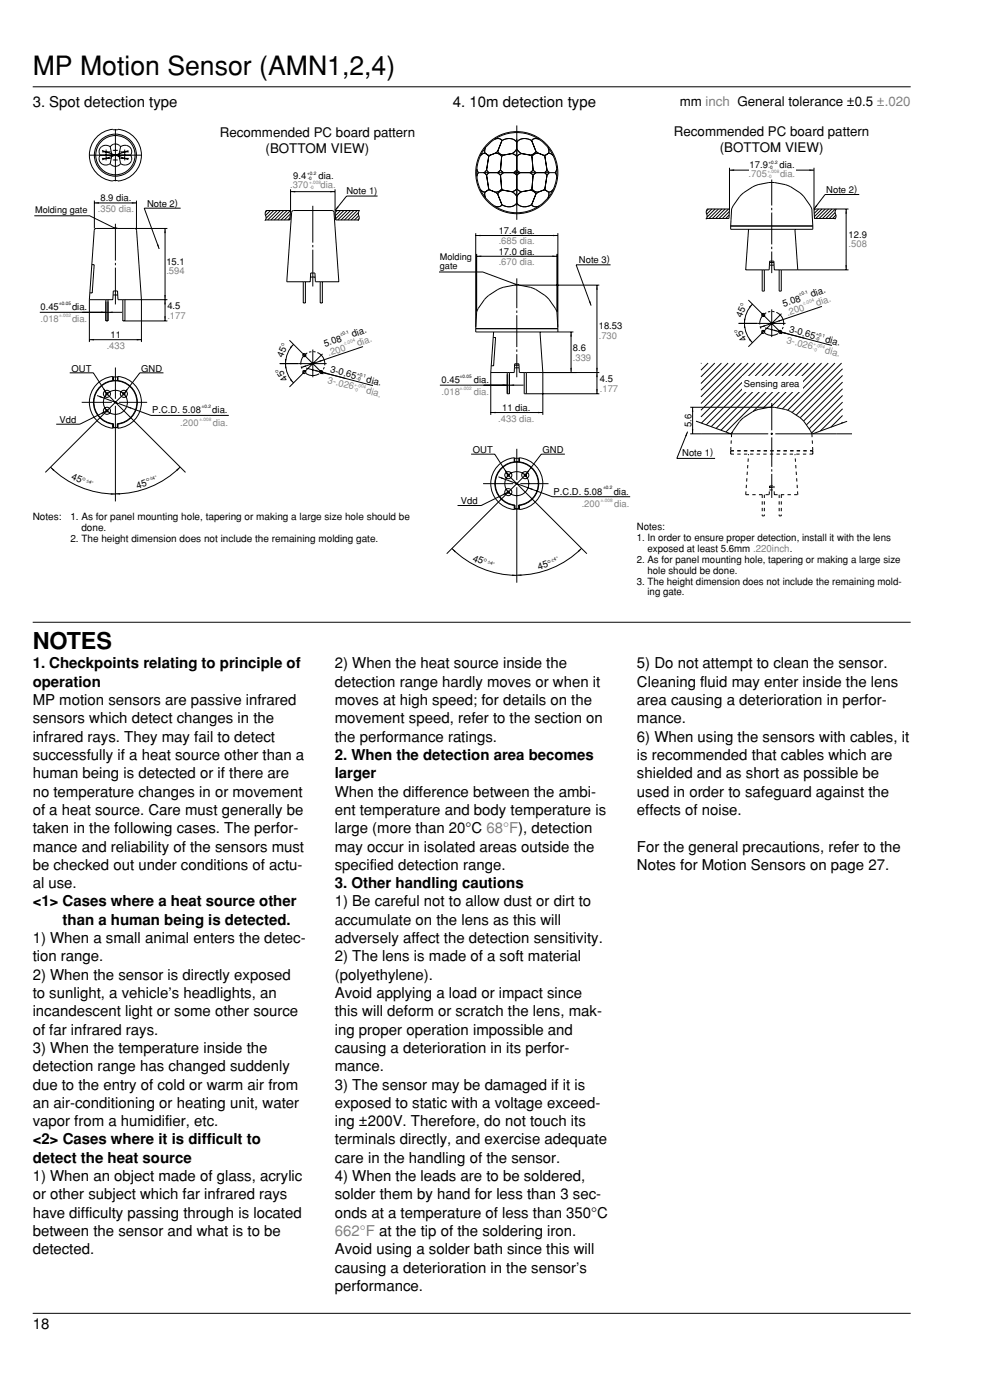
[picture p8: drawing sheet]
<svg xmlns="http://www.w3.org/2000/svg" width="210mm" height="297mm" viewBox="0 0 210 297" stroke-linecap="round" stroke-linejoin="round" font-family="sans-serif">
<g fill="none" stroke="#000" stroke-width=".21">
<path d="M6.9 18.4h186M18.9 32.9h11.1M20.7 28.9a4.6 4.6 0 0 1 3.9-1.4 5 5 0 0 1 5.1 3.6 5.4 5.4 0 0 1-5.7 7.2l-.1 .1a5.5 5.5 0 0 1-4.7-3.7 5.5 5.5 0 0 1 1.5-5.8zM21 32.1h.1M21 33.6v.1M21 32.1v.1M21 33.7h.1M21 32.2h.1M21 33.6h.1M21 32v.1M21 33.7v.1M21 32.2v.1"/>
<path d="M21 33.5v.1M21 32h.1M21 33.8h.1M21 32.3h.1M21 33.5h.1M21 32.3v.1M21 33.8v.1M21 31.9v.1M21 33.9h.1M21 31.9h.1M21 32.4h.1M21 31.8v.1"/>
<path d="M21 33.9v.1M21 32.4v.1M21 33.3v.2M21 31.8h.1M21 34h.1M21 32.5h.1M21 33.3h.1M21 34l.1 .1M21 32.5l.1 .1M21 33.2v.1M21.1 31.7l-.1 .1M21.1 32.6h.1"/>
<path d="M21.1 31.7h.1M21.1 34.1h.1M21.1 33.2h-.1M21.1 31.6v.1M21.1 32.6v.1M21.1 33.1v.1M21.1 34.1v.1M21.1 34.2h.1M21.1 31.6h.1M21.1 32.7h.1M21.1 33.1h.1M21.1 31.5v.1"/>
<path d="M21.1 34.2v.1M21.1 32.8h.1M21.1 33v.1M21.1 31.5h.1M21.1 34.3h.1M21.2 31.5h-.1M21.2 34.3h.1M21.2 32.8h.1M21.2 31.5h.1M21.2 33h-.1M21.2 31.4v.1M21.2 34.3v.1"/>
<path d="M21.2 32.9h.1M21.2 31.4h.1M21.2 34.4h.1M21.3 34.4v.1M21.3 31.3l-.1 .1M21.3 34.5h.1M21.3 31.3h.1M21.3 34.5l.1 .1M21.3 31.2v.1M21.4 34.6h.1M21.4 31.2h-.1M21.4 31.2h.1"/>
<path d="M21.4 34.6l.1 .1M21.5 31.1h-.1M21.5 34.7h.1M21.5 31.1h.1M21.6 34.7h.1M21.6 31.1h-.1M21.6 34.7v.1M21.6 31v.1M21.6 34.8h.1M21.6 31h.1M21.6 33.6h1.8M21.6 32.2h1.8"/>
<path d="M21.6 31.9l5.6 2M21.7 34.8h.1M21.7 31h-.1M21.7 34.8l.2 .1M21.8 30.9l-.1 .1M21.8 30.9h.1M21.9 34.9h.1M21.9 30.9h-.1M21.9 30.9h.1M22 34.9h.1M22 30.9h-.1M22 30.9h.1"/>
<path d="M22 30.8v.1M22 30.8h.1M22.1 34.9v.1M22.1 30.8h-.1M22.1 30.8h.1M22.1 35h.1M22.2 35h.1M22.2 30.8h-.1M22.2 30.8h.1M22.3 30.8h-.1M22.3 35h.1M22.3 30.8h.1"/>
<path d="M22.4 35h.1M22.4 30.8h.1M22.4 30.8h.2M22.5 35h-.1M22.5 31.7v2.3M22.5 35h.1M22.6 30.8h.1M22.6 35h-.1M22.6 35h.1M22.7 35h-.1M22.7 30.8h.1M22.7 35h.1"/>
<path d="M22.8 34.9l-.1 .1M22.8 30.8h.1M22.8 34.9h.1M22.8 30.8l.1 .1M22.9 34.9h-.1M22.9 34.9h.1M22.9 30.9h.1M23 34.9h-.1M23 30.9h.1M23 34.9h.1M23.1 34.8l-.1 .1M23.1 34.8h.1"/>
<path d="M23.1 30.9v.1M23.1 31h.1M23.2 31h.1M23.2 34.8h-.1M23.2 34.8h.1M23.3 31v.1M23.3 34.7l-.1 .1M23.3 31.1h.1M23.3 34.7h.1M23.4 31.1l.3 1.8-.3 1.8M23.4 34.7h.1M23.4 31.1h.1"/>
<path d="M23.4 31h.1M23.4 34.8l.1 .1M23.5 31h-.1M23.5 34.9h.1M23.6 34.9h.1M23.6 30.8l-.1 .2M23.6 30.8h.1M23.6 34.9v.1M23.6 35h.1M23.7 30.8h-.1M23.7 35h.1M23.7 30.8h.1"/>
<path d="M23.7 35v.1M23.7 30.7v.1M23.7 35.1h.1M23.7 30.7h.1M23.8 30.7h-.1M23.8 35.1h.1M23.8 30.7h.1M23.9 30.7h-.1M23.9 35.1v.1M23.9 33.9h1.1M23.9 31.9h1.1M23.9 30.6v.1"/>
<path d="M23.9 35.2h.1M24 30.6h-.1M24 35.2h.1M24 30.6h.1M24.1 30.6h-.1M24.1 35.2h.1M24.1 30.6h.1M24.2 30.5l-.1 .1M24.2 35.2h.1M24.2 30.5h.1M24.2 35.2v.1M24.2 35.3h.1"/>
<path d="M24.3 30.5h-.1M24.3 35.3h.1M24.3 30.5h.1M24.4 30.5h-.1M24.4 35.3h.1M24.4 30.5h.1M24.4 27.4v11M24.5 30.5h.1M24.5 35.3h.1M24.6 30.5h.1M24.6 35.3h-.1M24.6 35.3h.1"/>
<path d="M24.7 30.5h.1M24.7 35.2v.1M24.7 30.5l.1 .1M24.7 35.2h.1M24.8 30.6h.1M24.8 35.2h.1M24.9 30.6h.1M24.9 35.2h.1M25 30.6h.1M25 35.2h-.1M25 30.6v.1M25 35.1v.1"/>
<path d="M25 35.1h.1M25.1 30.7h.1M25.1 35.1h-.1M25.1 35.1h.1M25.2 30.7h.1M25.2 35.1h-.1M25.2 30.7v.1M25.2 30.8h.1M25.3 35l-.1 .1M25.3 35h.1M25.3 30.8h.1M25.3 30.8l.1 .1"/>
<path d="M25.4 30.9h.1M25.4 34.9l-.1 .1M25.4 34.9h.1M25.4 30.9l.1 .1M25.4 34.8v.1M25.4 34.8h.1M25.5 31h.1M25.5 34.8h-.1M25.5 34.8h.1M25.5 33.6h1.8M25.5 32.2h1.8M25.5 31v.1"/>
<path d="M25.5 31.1h.1M25.5 34.7v.1M25.5 31.1l-.3 1.8 .3 1.8M25.5 34.7h.1M25.6 31.1h-.1M25.6 34.7h.1M25.6 31.1h.1M25.6 34.7l.1 .1M25.7 34.8h.1M25.7 31h-.1M25.7 31h.1M25.8 31h-.1"/>
<path d="M25.8 34.8h.1M25.8 31h.1M25.8 30.9v.1M25.8 34.8l.1 .1M25.8 30.9h.1M25.9 30.9h-.1M25.9 34.9h.1M25.9 30.9h.1M26 30.9h-.1M26 34.9h.1M26 30.9h.1M26.1 30.9h-.1"/>
<path d="M26.1 34.9h.1M26.1 30.8v.1M26.1 30.8h.1M26.1 34.9l.1 .1M26.2 35h.1M26.2 30.8h.1M26.3 30.8h-.1M26.3 30.8h.1M26.3 35h.1M26.4 35h.1M26.4 30.8h-.1M26.4 31.7v2.3"/>
<path d="M26.5 35h.1M26.5 30.8h-.1M26.5 30.8h.1M26.6 30.8h.1M26.6 35h-.1M26.7 35h-.1M26.7 35h.1M26.7 30.8h.1M26.8 30.8h.1M26.8 35h.1M26.8 34.9v.1M26.9 34.9h-.1"/>
<path d="M26.9 30.8h.1M26.9 30.8v.1M26.9 30.9h.1M26.9 34.9h.1M27 30.9h.1M27 34.9h-.1M27 34.9h.1M27.1 30.9h.1M27.1 34.9h-.1M27.1 34.9h.1M27.1 30.9l.1 .1M27.2 34.8h-.1"/>
<path d="M27.2 31h.1M27.2 31.9l-5.6 2M27.2 34.8h.1M27.3 34.8h-.1M27.3 34.8h.1M27.3 31v.1M27.3 34.7v.1M27.3 34.7h.1M27.3 31.1h.1M27.4 34.7h-.1M27.4 31.1h.1M27.4 34.7h.1"/>
<path d="M27.4 31.1l.1 .1M27.4 34.6v.1M27.5 34.6h-.1M27.5 31.2h.1M27.5 34.6h.1M27.6 34.5l-.1 .1M27.6 31.2v.1M27.6 31.3h.1M27.6 34.5h.1M27.6 31.3l.1 .1M27.6 34.4v.1M27.7 34.4h-.1"/>
<path d="M27.7 31.4h.1M27.7 34.4h.1M27.7 32.9h.1M27.7 31.4v.1M27.7 34.3v.1M27.7 32.8v.1M27.7 32.9v.1M27.7 31.5h.1M27.7 34.3h.1M27.7 33h.1M27.8 33h.1M27.8 31.5v.1"/>
<path d="M27.8 34.3h-.1M27.8 32.8h-.1M27.8 33v.1M27.8 32.7v.1M27.8 33.1h.1M27.8 31.6h.1M27.8 34.2v.1M27.8 31.6v.1M27.8 34.2h.1M27.8 32.7h.1M27.8 32.6v.1M27.8 33.1v.1"/>
<path d="M27.8 32.6h.1M27.8 33.2h.1M27.8 31.7h.1M27.8 34.1v.1M27.8 34.1h.1M27.8 32.5v.1M27.8 33.2l.1 .1M27.9 31.7v.1M27.9 34l-.1 .1M27.9 32.5h-.1M27.9 33.3h.1M27.9 34h.1"/>
<path d="M27.9 32.5h.1M27.9 31.8h.1M27.9 33.3v.1M27.9 31.8v.1M27.9 33.9v.1M27.9 33.4h.1M27.9 33.4v.1M27.9 31.9h.1M27.9 33.9h.1M27.9 31.9v.1M27.9 32.3v.1M27.9 32h.1"/>
<path d="M27.9 33.8v.1M27.9 32.3h.1M27.9 33.5h.1M27.9 33.8h.1M27.9 32.2v.1M27.9 33.5v.1M27.9 32v.1M27.9 33.7v.1M27.9 32.1h.1M27.9 33.7h.1M27.9 32.2h.1M27.9 33.6h.1"/>
<path d="M27.9 32.1v.1M27.9 33.6v.1M101 35.8v.1M101 35.9h.1M101 37.3v.1M101 35.9l.1 .1M101 37.3h.1M101.1 36h.1M101.1 37.2l-.1 .1M101.1 36v.1M101.1 37.2h.1M101.1 36.1h.1"/>
<path d="M101.1 37.1v.1M101.1 36.1l.2 .4M101.1 37.1h.1M101.2 36.8l-.1 .3M101.2 36.8h.1M101.3 36.5h.1M101.3 36.7l-.1 .1M101.3 36.7h.1M101.3 36.5v.1M101.3 36.6h.1M101.3 36.6v.1M101.4 36.6h14.9"/>
<path d="M101.4 36.6h-.1M101.8 33h.1M101.8 32.9v.1M101.9 32.9h-.1M101.9 32.9h.1M101.9 32.8v.1M102 32.8h-.1M102 32.8h.1M102.1 32.7l-.1 .1M102.1 32.7h.1M102.5 32.5l-.4 .2M102.5 32.5h.1"/>
<path d="M102.6 32.5h-.1M102.6 32.5h.1M102.6 36.6h.1M102.6 36.6l.2 .2M102.7 32.1h.1M102.7 32v.1M102.7 32.1v.1M102.7 32.2v.1M102.7 31.9v.1M102.7 32.5h-.1M102.7 31.9h.1M102.7 32.3h.1"/>
<path d="M102.7 31.8v.1M102.7 31.8h.1M102.7 32.3v.1M102.7 32.5h.1M102.7 32.4h.1M102.7 32.4l.1 .1M102.8 31.6l-.1 .2M102.8 32.5l.6 .4M102.8 31.5v.1M102.8 31.5h.1M102.8 36.4l-.2 .2M102.8 36.8h.1"/>
<path d="M102.8 36.4h.1M102.8 36.8v.1M102.8 31.3v.2M102.8 36.9h.1M102.9 31.3h-.1M102.9 36.9h.1M102.9 31.2v.1M102.9 36.3l-.1 .1M102.9 36.3h.1M102.9 36.9v.1M102.9 37h.1M103 37v.1"/>
<path d="M103 37.1h.1M103.1 36.1l-.2 .2M103.1 37.1h.1M103.1 36.1h.1M103.1 37.1v.1M103.1 37.2l.5 2.9M103.1 36v.1M103.1 36.1l.1 .1M103.2 36.2h.1M103.2 37l-.1 .1M103.2 37h.1M103.2 36.2l.4 .4"/>
<path d="M103.4 32.9l.1 .1M103.4 32.9h.1M103.5 33v.1M103.5 32.9h.1M103.6 33.1l-.5 2.9M103.6 36.6h.1M103.6 36.6l-.4 .4M103.7 33l-.1 .1M103.7 33h.1M103.7 32.9h-.1M103.8 32.9l-.1 .1M103.8 32.9h.1"/>
<path d="M104.8 29.5h.1M104.9 29.5h-.1M104.9 29.5h.1M105 29.5h-.1M105 32.5l-1.2 .4M105 32.5h.1M105 29.4v.1M105 32.4v.1M105 29.4h.1M105 32.4h.1M105.1 29.4h-.1M105.1 32.5h.1"/>
<path d="M105.1 32.4h-.1M105.1 32.4h.1M105.1 32.3v.1M105.1 29.4h.1M105.1 32.3h.1M105.2 29.4h-.1M105.2 32.5h.1M105.2 32.3h-.1M105.2 32.3h.1M105.2 32.5h.2M105.2 29.4h.1M105.3 32.2l-.1 .1"/>
<path d="M105.3 29.4h-.1M105.3 32.2h.1M105.3 29.4h.1M105.4 29.4h-.1M105.4 32.5h.1M105.4 32.1h.1M105.4 36.6h.1M105.4 32.5l.2 .1M105.4 32.1l-.1 .1M105.4 29.4h.1M105.4 36.6l.1 .1M105.4 32.1l.1 .1"/>
<path d="M105.5 36.5l-.1 .1M105.5 36.7l.2 .1M105.5 29.4h.1M105.5 29.4h-.1M105.5 32.2h.1M105.5 32.2l.4 .4M105.6 36.5h-.1M105.6 29.4h.1M105.6 36.5h.1M105.6 32.6h.1M105.7 32.6h.1M105.7 32.6v.1"/>
<path d="M105.7 36.4l-.1 .1M105.7 29.4h.1M105.7 36.4h.1M105.7 36.8v.1M105.7 36.9l.2 .1M105.7 32.7h.1M105.8 32.7l.1 .1M105.8 29.4h.1M105.9 36.2l-.2 .2M105.9 32.6h.1M105.9 36.2h.1M105.9 32.8h.1"/>
<path d="M105.9 37h.1M105.9 29.4h.1M105.9 37l.1 .1M105.9 32.8l.3 .2M105.9 29.4l.1 .1M106 32.6v.1M106 29.5h.1M106 37.1l.3 2.9M106 32.7h.1M106 36.1l-.1 .1M106 29.5l.1 .1M106.1 36.1v.1"/>
<path d="M106.1 32.7h.1M106.1 32.7l.1 .1M106.1 36.2h.1M106.1 37v.1M106.1 29.6h.1M106.2 36.2h.1M106.2 37h-.1M106.2 29.6h.1M106.2 37h.1M106.2 33v.1M106.2 36.2v.1M106.2 29.6v.1"/>
<path d="M106.2 33.1h.1M106.2 32.8h.1M106.2 36.3h.1M106.2 36.9v.1M106.2 29.7h.1M106.3 33.1v.1M106.3 29.7h.1M106.3 36.3h.1M106.3 36.9h-.1M106.3 32.8h.1M106.3 33.2l-.2 2.9M106.3 36.9h.1"/>
<path d="M106.3 29.7v.1M106.3 29.8h.1M106.3 36.3l.1 .1M106.3 29.8l-.9 2.3M106.4 29.8h-.1M106.4 32.8h.1M106.4 36.4h.1M106.4 36.8l-.1 .1M106.4 29.8h.1M106.4 33l-.1 .2M106.4 36.8h.1M106.4 33h.1"/>
<path d="M106.4 32.8l.1 .1M106.4 36.4l.1 .1M106.5 29.7l-.1 .1M106.5 36.5h.1M106.5 36.7l-.1 .1M106.5 33h-.1M106.5 29.7h.1M106.5 32.9h.1M106.5 36.7h.1M106.5 33h.1M106.5 32.9v.1M106.6 32.9h-.1"/>
<path d="M106.6 36.5v.1M106.6 36.7h-.1M106.6 36.6h.1M106.6 36.6v.1M106.7 36.6h.1M106.7 36.6h-.1M106.7 29.6l-.2 .1M106.7 29.6h.1M106.8 29.6h-.1M106.8 29.6h.1M106.9 29.5l-.1 .1M106.9 29.5h.1"/>
<path d="M107.1 29.5h-.2M107.1 29.5h.1M107.2 29.5h-.1M107.2 29.4v.1M107.2 29.4h.1M107.3 29.4h-.1M107.4 29.4h-.1M107.4 29.4h.1M107.5 29.4h-.1M107.5 29.4h.1M107.6 29.4h-.1M107.6 29.4h.1"/>
<path d="M107.8 29.4h-.2M107.8 29.4h.1M107.9 29.4h-.1M107.9 29.4h.1M108 29.4h.1M108 29.4h.2M108.2 29.4h.1M108.2 29.4h.2M108.4 29.4h.1M108.4 29.4l.2 .1M108.5 32.5l-1.9 .4M108.5 32.5v.1"/>
<path d="M108.5 32.6h.1M108.6 32.5h-.1M108.6 32.5h.1M108.6 32.6h.1M108.6 29.5h.1M108.7 29.5l.1 .1M108.7 32.6h.1M108.7 32.4l-.1 .1M108.7 32.6l.3 .2M108.7 32.4h.1M108.8 32.4h-.1M108.8 29.6h.1"/>
<path d="M108.8 32.4h.1M108.8 36.6h.1M108.8 36.6l.1 .1M108.8 32.3v.1M108.9 32.3h-.1M108.9 29.6h.1M108.9 29.6l.1 .1M108.9 36.5l-.1 .1M108.9 36.7h.1M109 36.5h-.1M109 36.7h.1M109 32.2l-.1 .1"/>
<path d="M109 29.7h.1M109 32.2h.1M109 29.7l.1 .1M109 36.4v.1M109 36.7l.1 .1M109 32.8h.1M109.1 36.4h-.1M109.1 36.8h.1M109.1 32.8h.1M109.1 32.1l-.1 .1M109.1 36.4h.1M109.1 32.1h.1"/>
<path d="M109.1 32.8l.1 .1M109.1 29.8h.1M109.1 36.8l.1 .1M109.2 29.8h.1M109.2 36.9l.3 .3 .1-.1M109.2 32.9h.1M109.2 32l-.1 .1M109.2 29.8v.1M109.2 31.9v.1M109.2 29.9h.1M109.3 31.9h-.1M109.3 29.9h.1"/>
<path d="M109.3 32.9v.1M109.3 31.9h.1M109.3 33h.1M109.3 31.8v.1M109.3 29.9l.1 .2M109.3 33l.2 .1M109.3 31.8h.1M109.4 31.8h-.1M109.4 31.7v.1M109.4 31.7h.1M109.4 30.1h.1M109.5 31.6l-.1 .1"/>
<path d="M109.5 26.6v20M109.5 31.5v.1M109.5 31.6h.1M109.5 36.1l-.4 .3M109.5 36.1h.1M109.5 31.6l.1 .1M109.5 33.1h.1M109.5 30.1h.1M109.6 36.1h.1M109.6 33.1h-.1M109.6 30l-.1 .1M109.6 36.1l.2 .2"/>
<path d="M109.6 37.1h.1M109.6 31.7v.1M109.6 30h.1M109.6 33v.1M109.6 31.8h.1M109.6 33h.1M109.7 31.8v.1M109.7 31.9h.1M109.7 31.9l.1 .1M109.8 32h.1M109.8 36.3h.1M109.8 36.9l-.2 .2"/>
<path d="M109.8 36.3v.1M109.8 36.9h.1M109.8 32l.1 .1M109.8 36.4h.1M109.8 29.8l-.2 .2M109.9 36.4l.3 .2M109.9 29.7l-.1 .1M109.9 29.7h.1M109.9 32.1v.1M109.9 32.8l-.3 .2M109.9 32.2h.1M110 32.8h-.1"/>
<path d="M110 29.7h-.1M110 32.7v.1M110 32.7h.1M110 29.6v.1M110 32.2l.1 .1M110.1 32.3h.1M110.1 29.6h-.1M110.1 32.7h-.1M110.1 29.6h.1M110.1 32.7h.1M110.2 32.3v.1M110.2 29.6h-.1"/>
<path d="M110.2 36.6h.1M110.2 36.6l-.4 .3M110.2 32.4h.1M110.2 29.6h.1M110.2 32.6l-.1 .1M110.2 32.6h.1M110.3 29.5l-.1 .1M110.3 32.6h-.1M110.3 32.4h.1M110.3 29.5h.1M110.3 32.6h.1M110.3 32.4v.1"/>
<path d="M110.3 32.5h.1M110.4 32.6h-.1M110.4 32.6h.1M110.4 32.5h.1M110.5 32.5l1.9 .4M110.5 32.5l-.1 .1M110.5 29.4l-.2 .1M110.5 29.4h.1M110.6 29.4h-.1M110.7 29.4h-.1M110.8 29.4h-.1M110.8 29.4h.1"/>
<path d="M110.9 29.4h-.1M110.9 29.4h.1M111 29.4h-.1M111 29.4h.1M111.1 29.4h.1M111.1 29.4h-.1M111.1 29.4h.3M111.4 29.4h.1M111.5 29.4h.1M111.6 29.4h.1M111.7 29.4h.1M111.8 29.4l.1 .1"/>
<path d="M111.9 29.5h.1M111.9 29.5h.2M112.1 29.5h.1M112.1 29.5v.1M112.1 29.6h.1M112.2 29.6h.1M112.3 29.6h.1M112.3 36.6h.1M112.3 36.6l.1 .1M112.3 29.6l.1 .1M112.4 29.7h.1M112.4 36.5l-.1 .1"/>
<path d="M112.4 36.7h.1M112.4 32.9h.1M112.4 36.5h.1M112.4 36.7l.2 .1M112.4 32.9l.1 .1M112.5 29.7h.1M112.5 33h.1M112.5 29.7v.1M112.5 29.8h.1M112.5 32.8l-.1 .1M112.6 29.8h.1M112.6 32.8h-.1"/>
<path d="M112.6 33v.1M112.6 36.4l-.2 .1M112.6 36.8h.1M112.6 33.1h.1M112.6 36.4h.1M112.6 36.8v.1M112.6 29.8l.9 2.3M112.6 36.3v.1M112.6 36.9h.1M112.7 29.8h-.1M112.7 33.1v.1M112.7 29.7v.1"/>
<path d="M112.7 36.3h-.1M112.7 36.9l.2 .3M112.7 33.2l.2 2.8M112.7 32.8h-.1M112.8 33.1l-.1 .1M112.8 29.6l-.1 .1M112.8 32.8h-.1M112.8 33v.1M112.8 29.6h.1M112.8 32.8h.1M112.8 33h.1M112.8 32.7v.1"/>
<path d="M112.9 32.9l-.1 .1M112.9 29.5l-.1 .1M112.9 32.9h.1M112.9 29.5h.1M112.9 37.2l-.2 2.8M112.9 36l-.2 .3M112.9 36l.1 .1M113 32.9h-.1M113 37.1l-.1 .1M113 32.7h-.2M113 36.1h.1M113 37.1h.1"/>
<path d="M113 32.8v.1M113 32.7h.1M113 32.8h.1M113 32.6v.1M113 36.1l.1 .1M113 32.6h.1M113.1 37l-.1 .1M113.1 37h.1M113.1 32.6h-.1M113.1 36.2h.1M113.1 36.9v.1M113.1 36.2l.1 .1"/>
<path d="M113.1 32.6h.1M113.2 36.9h-.1M113.2 36.3h.1M113.2 32.7l-.2 .1M113.2 32.5l-.1 .1M113.2 29.4l-.3 .1M113.2 36.9h.1M113.2 36.3l.1 .1M113.2 32.7h.1M113.2 32.5h.1M113.2 29.4h.1M113.3 36.8l-.1 .1"/>
<path d="M113.3 32.4l-.1 .1M113.3 29.4h-.1M113.3 36.8h.1M113.3 36.4h.1M113.3 32.4h.1M113.3 29.4h.1M113.4 32.4h-.1M113.4 36.8h-.1M113.4 36.4v.1M113.4 32.3v.1M113.4 32.6l-.2 .1M113.4 36.5h.1"/>
<path d="M113.4 32.3h.1M113.4 36.5l.2 .1M113.4 32.6h.1M113.4 29.4h-.1M113.4 32.2v.1M113.5 29.4h.1M113.5 29.4h-.1M113.5 32.5l-.1 .1M113.5 32.5h.1M113.5 32.1l.1 .1M113.5 32.1l-.1 .1M113.6 32.1h.1"/>
<path d="M113.6 36.6l-.2 .2M113.6 29.4h.1M113.6 36.6h.1M113.6 32.5h-.1M113.6 32.2l.3 .2M113.6 32.5h.1M113.7 29.4h.1M113.7 32.5h-.1M113.7 32.5h.1M113.8 29.4h.1M113.8 32.5h-.1M113.8 32.5h.1"/>
<path d="M113.9 29.4h.1M113.9 32.3v.1M113.9 32.4h.1M113.9 29.4l.1 .1M114 32.5h-.2M114 32.4h.1M114 32.4v.1M114 32.5h.1M114 29.5h.1M114 32.5l1.2 .4M114.1 29.5h.1M115.2 32.9h.1"/>
<path d="M115.2 32.9l.1 .1M115.3 33h.1M115.3 32.9h.1M115.3 33l.1 .1M115.4 33.1v.1M115.4 36.6h.1M115.4 36.6l.1 .1M115.4 33.2l.5 2.9M115.5 36.7h.1M115.5 36.5l-.1 .1M115.5 32.9h-.2M115.5 33l-.1 .2"/>
<path d="M115.5 36.5h.1M115.5 36.7l.1 .1M115.6 36.8h.1M115.6 36.4l-.1 .1M115.6 36.4h.1M115.6 36.8l.1 .1M115.7 36.9l.2 .2M115.7 36.3l-.1 .1M115.8 36.1l-.1 .2M115.8 36.1h.1M115.9 37.1l-.5 2.9M115.9 36.1h-.1"/>
<path d="M115.9 36.1h.1M115.9 37.1h.1M116 37.1h-.1M116 36.1v.1M116 37v.1M116 36.2h.1M116 37h.1M116 36.2l.1 .1M116.1 31.2v.1M116.1 31.3l.1 .2M116.1 36.9l-.1 .1M116.1 36.3h.1"/>
<path d="M116.1 36.9h.1M116.1 36.3v.1M116.1 36.8v.1M116.1 36.4h.1M116.2 36.8h-.1M116.2 36.4h.1M116.2 36.8h.1M116.2 31.5v.1M116.2 32.5l-.7 .5M116.2 32.5h.1M116.2 36.7v.1M116.2 36.4v.1"/>
<path d="M116.2 31.6v.1M116.2 31.7h.1M116.2 36.7h.1M116.2 36.5h.1M116.2 31.7l.1 .1M116.3 32.3l-.1 .2M116.3 31.8h.1M116.3 31.8v.1M116.3 32.3h.1M116.3 36.7h-.1M116.3 36.5h.1M116.3 31.9h.1"/>
<path d="M116.3 32.5h.1M116.3 31.9v.1M116.3 32.2v.1M116.3 32.1v.1M116.3 32v.1M116.3 32.1h.1M116.3 36.7h.1M116.3 36.5v.1M116.3 36.6v.1M116.3 36.6h.1M116.4 36.6h-.1M116.4 32.5h.1"/>
<path d="M116.5 32.5h.1M116.6 32.5v.1M116.6 32.6h.1M116.7 32.6h.1M116.7 32.6l.1 .1M116.8 32.7h.1M116.8 32.7l.4 .3M117.6 36.6h-1.2M117.6 36.6h.1M117.6 36.6l.1 .1M117.7 36.7h.1M117.7 36.5l-.1 .1"/>
<path d="M117.7 36.5h.1M117.7 36.7v.1M117.7 36.4v.1M117.7 36.8h.1M117.7 36.4h.1M117.8 36.8v.1M117.8 36.9h.1M117.8 36.3l-.1 .1M117.8 36.9v.1M117.8 36.3h.1M117.8 37h.1M117.8 36.2v.1"/>
<path d="M117.8 37l.1 .2M117.8 36.2h.1M117.9 37.2h.1M117.9 36l-.1 .2M117.9 37.2v.1M117.9 36h.1M117.9 37.3h.1M117.9 35.9v.1M117.9 37.3v.1M117.9 35.9h.1M117.9 35.8v.1M154.5 36.1h17.9"/>
<path d="M159.5 39.6l-2 1.3M162.9 38.7l-2.3 .4M164.1 38.7l2.3 .4M167.5 39.6l2 1.3M7.3 45.7h11.7l5.4 2.7M19.5 56.1h.5l-.5 6h-.5M20 43h8.9M20 42.5v5.9M24 48.4h.8M24.4 47.4v7.8M24.4 55.7v.5M24.4 56.7v7.8"/>
<path d="M28.5 48.4l.4 .4 1.1 14.7M28.9 42.5v5.9M35 48.4v19.6M35.5 48.4l-15.3 .1-.2 .3-1.1 14.7M38.3 44.1h-7.7l3.1 8.7M56.2 44.9l.1 .8a.88 .88 0 0 1-.2 1.1M56.4 44.6h5.2M56.4 44.6l-.2 .3M56.6 44.6l-.4 .4M57.3 44.6l-1 1.1M58 44.6l-1.6 1.7M58.7 44.6l-2 2"/>
<path d="M59.4 44.6l-2 2M60.1 44.6l-2 2M60.8 44.6l-2 2M61.5 46.1l-.5 .5M61.5 45.4l-1.3 1.2M61.5 44.6l-2 2M61.6 44.6l-.2 2h-5.2M61.6 40.6h9.4M61.6 40.1v4.5M61.8 44.8l.4-.2h8.2l.3 .2 1.1 14.9h-5l-.1-1.8h-.9l-.1 1.8h-4.9zM64.2 59.7v4.5h.5v-4.5M65.8 58.7h1"/>
<path d="M66.3 43.6v7.8M66.3 51.9v.5M66.3 52.9v7.8M67.8 59.7v4.5h.5v-4.5M71 44.6h5.1M71 44.6l.1 2h4.8M71 40.1v4.5M71.4 44.6l-.4 .5M72.1 44.6l-1 1.1M72.9 44.6l-1.8 1.8M73.6 44.6l-2 2M74.3 44.6l-2 2"/>
<path d="M75 44.6l-2 2M75.7 44.6l-2 2M75.9 45.1l-1.5 1.5M76 45.7l-.9 .9M76 45.7a.88 .88 0 0 1-.2 1.1M76.1 46.3l-.3 .3M76.2 44.6a1.04 1.04 0 0 0-.2 1.1M80 41.6h-6.6l-2.4 3M93 57.7h9.3l7.2 2.6M100.8 49.4v20M100.8 49.9h17.4M101 54.3h17"/>
<path d="M101 53.8v12.3M101.8 40.2v.1M101.8 40.3h.1M101.9 40.3h.1M101.9 40.3v.1M101.9 40.4h.1M102 40.4h.1M102 40.4l.1 .1M102.1 40.5h.1M102.1 40.5l.2 .1M102.3 40.6h.1M102.3 40.6l.2 .1"/>
<path d="M102.5 40.7h.1M102.6 40.7h.1M102.7 41.1v.1M102.7 41.2v.1M102.7 41.1h.1M102.7 41v.1M102.7 41.3h.1M102.7 40.7h.1M102.7 41.3v.1M102.7 40.9v.1M102.7 41.4h.1M102.7 41.4l.1 .2"/>
<path d="M102.7 40.9h.1M102.7 40.8v.1M102.7 40.8h.1M102.8 41.6h.1M102.8 40.7h-.1M102.8 40.7l-.1 .1M102.8 41.6v.1M102.8 41.7h.1M102.8 41.7v.1M102.8 41.8h.1M102.8 41.8v.1M102.8 41.9h.1"/>
<path d="M102.9 41.9v.1M103.4 40.3l-.6 .4M103.5 40.2l-.1 .1M103.5 40.3h-.1M103.5 40.1v.1M103.6 40.1l.1 .1M103.6 40.3h.1M103.6 40.3h-.1M103.7 40.2h.1M103.7 40.3h.1M103.8 40.3l1.2 .4M104.8 43.7h.1"/>
<path d="M104.9 43.7h.1M105 43.7v.1M105 40.7v.1M105 43.8h.1M105 40.8h.1M105.1 43.8h.1M105.1 40.7h-.1M105.1 40.8h.1M105.1 40.7h.1M105.1 40.8v.1M105.1 40.9h.1M105.2 43.8h.1"/>
<path d="M105.2 40.7h-.1M105.2 40.9h.1M105.2 40.7h.1M105.2 40.9l.1 .1M105.3 43.8h.1M105.3 41l.1 .1M105.4 43.8h.1M105.4 41.1h.1M105.4 40.7h-.2M105.4 40.7h.1M105.4 41.1l.9 2.3M105.5 41l-.1 .1"/>
<path d="M105.5 41h.1M105.5 43.8h.1M105.6 43.8h-.1M105.6 40.6l-.2 .1M105.6 40.6h.1M105.7 40.6h-.1M105.7 40.6h.1M105.7 43.8h-.1M105.7 43.8h.1M105.7 40.5v.1M105.8 40.5h-.1M105.8 43.8h-.1"/>
<path d="M105.8 43.8h.1M105.9 40.6l-.4 .4M105.9 40.6h.1M105.9 40.4l-.1 .1M105.9 43.8h-.1M105.9 40.4h.1M105.9 43.8h.1M106 40.6h-.1M106 43.7l-.1 .1M106 40.5v.1M106 43.7h.1M106 40.5h.1"/>
<path d="M106.1 43.6l-.1 .1M106.2 43.6h-.1M106.2 43.6h.1M106.2 40.2l-.3 .2M106.2 40.1v.1M106.2 40.4l-.2 .1M106.2 40.1h.1M106.2 43.5v.1M106.3 40.1h-.1M106.3 43.5h-.1M106.3 40.4h-.1M106.3 40l.1 .2"/>
<path d="M106.3 40v.1M106.3 43.5h.1M106.3 43.4v.1M106.3 40.4h.1M106.3 43.4h.1M106.4 40.4h-.1M106.4 43.4h.1M106.4 40.4h.1M106.4 43.4l.1 .1M106.4 40.2h.1M106.5 40.2h.1M106.5 40.2v.1"/>
<path d="M106.5 43.5h.1M106.5 40.3h.1M106.6 40.3l-.2 .1M106.6 40.3l1.9 .4M106.6 43.5v.1M106.6 43.6h.1M106.7 43.6h.1M106.7 43.6l.2 .1M106.9 43.7h.1M107 43.7h.1M107.1 43.7h.1M107.2 43.7v.1"/>
<path d="M107.2 43.8h.1M107.3 43.8h.1M107.4 43.8h.1M107.5 43.8h.1M107.6 43.8h.1M107.6 43.8h.2M107.8 43.8h.1M107.9 43.8h.1M108 43.8h-.1M108 43.8h.1M108.1 43.8h-.1M108.1 43.8h.1"/>
<path d="M108.2 43.8h-.1M108.2 43.8h.1M108.4 43.8h-.2M108.4 43.8h.1M108.5 43.7l-.1 .1M108.5 40.7h.1M108.5 43.7h.1M108.6 40.6l-.1 .1M108.6 43.7h-.1M108.6 40.7h.1M108.6 40.6h.1M108.6 40.7l.1 .1"/>
<path d="M108.7 43.7h-.1M108.7 40.8h.1M108.7 40.6h-.1M108.7 40.6h.1M108.7 40.8l.3 .2M108.8 43.6l-.1 .1M108.8 43.6h.1M108.9 43.6h-.1M108.9 40.5l-.2 .1M108.9 43.6h.1M108.9 40.5h.1M109 41h.1"/>
<path d="M109 43.5l-.1 .1M109 41l.2 .2M109 43.5h.1M109 40.4l-.1 .1M109.1 40.4h-.1M109.1 40.4h.1M109.1 43.4l-.1 .1M109.2 43.4h-.1M109.2 43.4h.1M109.2 41.2v.1M109.2 41.3h.1M109.2 43.3v.1"/>
<path d="M109.2 40.3l-.1 .1M109.3 41.3h.1M109.3 43.3h-.1M109.3 40.2l-.1 .1M109.3 41.3v.1M109.3 43.3h.1M109.3 40.2h.1M109.3 41.4h.1M109.4 41.4v.1M109.4 41.5h.1M109.4 41.5l.1 .1M109.4 43.1l-.1 .2"/>
<path d="M109.4 43.1h.1M109.5 59v6.3M109.5 41.6v.1M109.5 40.1l-.2 .1M109.5 40.1h.1M109.5 41.6h.1M109.5 43.1h.1M109.6 40.1v.1M109.6 43.1v.1M109.6 41.5l-.1 .1M109.6 43.2l.2 .2M109.6 40.2h.1"/>
<path d="M109.6 41.4v.1M109.6 41.4h.1M109.6 40.2l.3 .2M109.7 41.3l-.1 .1M109.8 41.2l-.1 .1M109.8 41.2h.1M109.8 43.4l.1 .1M109.9 43.5h.1M109.9 41.1l-.1 .1M109.9 41.1h.1M109.9 40.4h.1M110 40.4v.1"/>
<path d="M110 43.5v.1M110 41l-.1 .1M110 40.5h.1M110 41h.1M110 40.5l.2 .1M110 43.6h.1M110.1 43.6h.1M110.1 40.9l-.1 .1M110.1 40.9h.1M110.2 40.9h-.1M110.2 43.6h.1M110.2 40.8v.1"/>
<path d="M110.2 43.6l.1 .1M110.2 40.6h.1M110.2 40.8h.1M110.3 43.7h.1M110.3 40.6h.1M110.3 40.8h-.1M110.3 40.7v.1M110.3 40.7h.1M110.4 40.6h.1M110.4 40.6l.1 .1M110.4 43.7h.1M110.5 40.7h-.2"/>
<path d="M110.5 43.7v.1M110.5 43.8h.3M110.8 43.8h.1M110.9 43.8h.1M111 43.8h.1M111.1 43.8h.1M111.2 43.8h-.1M111.2 43.8h.1M111.4 43.8h-.2M111.4 43.8h.1M111.5 43.8h-.1M111.5 43.8h.1"/>
<path d="M111.6 43.8h-.1M111.6 43.8h.1M111.7 43.8h-.1M111.8 43.8h-.1M111.8 43.7v.1M111.8 43.7h.1M111.9 43.7h-.1M111.9 43.7h.1M112 43.7h.1M112.1 43.7h-.2M112.1 43.7h.1M112.2 43.6l-.1 .1"/>
<path d="M112.2 43.6h.1M112.3 43.6h-.1M112.3 43.6h.1M112.4 43.5l-.1 .1M112.4 40.3l-1.9 .4M112.4 40.3h.1M112.4 43.5h.1M112.4 40.3l.1 .1M112.5 43.5h-.1M112.5 40.2l-.1 .1M112.5 40.2h.1M112.5 43.4v.1"/>
<path d="M112.5 40.4h.1M112.6 40.2h-.1M112.6 43.4h-.1M112.6 40.4h.1M112.6 40.1v.1M112.6 40.1h.1M112.6 43.4h.1M112.7 43.4v.1M112.7 40.1h-.1M112.7 43.5l.1 .1M112.7 40l.1 .1M112.7 40v.1"/>
<path d="M112.7 40.4h.1M112.8 40.1v.1M112.8 43.6h.1M112.8 40.4h.1M112.8 40.2h.1M112.8 40.4v.1M112.8 40.5h.1M112.8 43.6l.1 .1M112.8 40.2l.1 .1M112.9 40.3h.1M112.9 40.5h.1M112.9 43.7h.1"/>
<path d="M112.9 43.7l.3 .1M113 40.3v.1M113 40.5h.1M113 40.4h.1M113 40.5v.1M113 40.6h.1M113 40.4l.2 .1M113.1 40.6h.1M113.1 40.6l.1 .1M113.2 40.5h.1M113.2 40.7h.1M113.2 43.8h.1"/>
<path d="M113.2 40.5l.2 .1M113.2 40.7l.1 .1M113.3 40.8h.1M113.3 43.8h.1M113.4 40.8v.1M113.4 40.9h.1M113.4 40.6h.1M113.4 40.6l.1 .1M113.4 40.9v.1M113.4 43.8h.1M113.4 41l.1 .1M113.5 40.7h.1"/>
<path d="M113.5 43.8h.1M113.5 41.1l-.9 2.3M113.6 43.8h-.1M113.6 41.1h.1M113.6 40.7h.1M113.6 41l-.1 .1M113.6 43.8h.1M113.7 43.8h-.1M113.7 40.7h.1M113.7 43.8h.1M113.8 43.8h-.1M113.8 40.9l-.2 .1"/>
<path d="M113.8 40.7h.1M113.8 40.9h.1M113.8 40.7h.2M113.9 43.8h-.1M113.9 40.9h-.1M113.9 43.8h.1M113.9 40.8v.1M113.9 40.8h.1M114 40.7h.1M114 40.7l-.1 .1M114 43.7l-.1 .1M114 43.7h.1"/>
<path d="M114.1 43.7h-.1M114.2 43.7h-.1M115.2 40.3l-1.2 .4M115.2 40.2v.1M115.3 40.2h-.1M115.3 40.3h-.1M115.3 40.2h.1M115.3 40.3h.2M115.3 40.3h.1M115.4 40l-.1 .2M115.4 40l.1 .2M115.5 40.2l.7 .5"/>
<path d="M116.1 41.9v.1M116.1 41.8v.1M116.2 41.8h-.1M116.2 41.6v.2M116.2 40.7l.1 .2M116.2 41.6h.1M116.2 41.5v.1M116.2 41.5h.1M116.3 40.9h.1M116.3 41.4l-.1 .1M116.3 41.4h.1M116.3 40.9v.1"/>
<path d="M116.3 41.3v.1M116.3 41.3h.1M116.3 40.7h-.1M116.3 41v.1M116.3 41.1h.1M116.3 41.2v.1M116.3 41.1v.1M116.3 40.7h.1M116.4 40.7h-.1M116.4 40.7h.1M116.5 40.7h-.1M116.5 40.7h.1"/>
<path d="M116.6 40.6l-.1 .1M116.6 40.6h.1M116.8 40.5l-.2 .1M116.8 40.5h.1M117.1 40.3l-.3 .2M117.2 40.2l-.1 .1M117.2 40.2h.1M118 53.8v12.3M118.2 49.4v20M129.3 56.1h-7.2l3.1 8.7M149.8 44.3h4.7l-.1 2h-4.7M150.1 44.3l-.5 .5"/>
<path d="M150.8 44.3l-1.1 1.1M151.5 44.3l-1.7 1.7M152.2 44.3l-2 2M152.9 44.3l-2 2M153.6 44.3l-2 2M154.3 44.3l-2 2M154.5 45.6l-.8 .7M154.5 44.8l-1.5 1.5M154.8 47.9v.7h3.8l-.6 8.6h3.5v4.5h.4v-4.5M154.8 47.9h17.4M155 44.3l-.2 3.6M156.7 41.7l-1.4 1.9"/>
<path d="M162.9 57.2l.1-1h1v1h1.1v4.5h.4v-4.5M163 55.7h1M163 55.4h.9M163.5 53.3v4.6M170.3 41.7l1.4 1.9M172 44.3l.2 3.6M172.2 47.9v.7h-3.8l.6 8.6M172.7 44.3l-.2 .3M173.4 44.3l-.9 .9M174.1 44.3l-1.6 1.6M174.8 44.3l-2 2M175.5 44.3l-2 2"/>
<path d="M176.3 44.3l-2 2M176.9 45.1l-1.2 1.2M177 44.3l-2 2M177.1 45.6l-.7 .7M177.1 44.3h-4.7l.2 2h4.4M8.4 66.2h17.5M14.8 79h5l2.7 4.3M18.9 72h11.1M18.9 63.5v9M18.9 63.5h5l.1-1.8h.9l.1 1.8h10.5M22.4 63.5v4.5h.5v-4.5M23.9 79.8a5.5 5.5 0 0 0-5 5.5 5.5 5.5 0 0 0 5 5.5"/>
<path d="M23.9 79.8v.9M23.9 79.8l.1 .1M24 62.5h.9M24 79.9h.9M24 79.9v.8M24.4 77.9v6.6M24.9 79.9v.8M25 79.8a5.5 5.5 0 0 1 5 5.5 5.5 5.5 0 0 1-5 5.5M25 79.8v.9M25 79.8l-.1 .1M26 63.5v4.5h9.5M26.5 63.5v4.5"/>
<path d="M30 63.5h-.1M30 63.5v9M34.6 79h-5l-3.2 4.3M59.3 77.1h9.9M61.3 72.1l7.2 7.2M62.2 73a5.8 5.8 0 0 0 0 8.2M64.8 78l14.2 3.7M66.3 74.1v5.9M68.3 75l-7 7M76.9 73.5l-13 4.4M100.8 69.7h17.4M100.8 69.7v.7h20.7"/>
<path d="M101 66.1l-.2 3.6M104 79v8.9M104.5 71.5l.5 .1-.4 5.9h-.5M104.6 70.4l-.6 8.6M107.5 79v4.5h.4v-4.5M109 78l-.1 1h-4.9M109 78v-.9h.9l.1 1.9h17M109 78h1M109 77.4h.9M109.1 60.4l-3.1 .7-2.5 1.5-.8 .9-1.7 2.6M109.1 60.4h.8M109.5 65.8v.5"/>
<path d="M109.5 66.8v6.8M109.5 74.1v.5M109.5 75.1v4.9M109.9 60.4l3 .7 2.5 1.5 .9 .9 1.7 2.6M109.9 60.4h17.1M111.1 79v4.5h15.9M111.5 79v4.5M114.4 70.4l.6 8.6v8.9M118 66.1l.2 3.6M118.2 69.7v.7M121 70.4v8.6M126.5 60.4v23.1"/>
<path d="M17.3 85.3h6.4M20.6 83.8l11.4 4.3h16.5M21 82.3a4.6 4.6 0 0 1 7.5 .9 4.6 4.6 0 0 1-3.7 6.6v.8h-.8v-.8a4.5 4.5 0 0 1-3.8-2.8 4.5 4.5 0 0 1 .8-4.7zM22.1 83l17.2 17.1M22.5 87.2l-5.6 2.7h-5M23.9 89.9v.9M24 90.7h.9M24 89.9v.8M24 90.7l-.1 .1M24 89.9a4.7 4.7 0 0 1-3.5-7.1 4.7 4.7 0 0 1 7.9 0 4.7 4.7 0 0 1-3.6 7.1M24.2 85.3h.5M24.4 85v.5"/>
<path d="M24.4 86v20.3M24.9 89.9v.8M24.9 90.7l.1 .1M25 89.9v.9M25.2 85.3h6M26.8 83l-17.2 17.1M38.2 99a19.4 19.4 0 0 1-27.5 0M93.2 81.6h17.7M99.8 96.3h5l2.8 4.2M104 87.4h11M106.1 99.5a4.6 4.6 0 0 1 7.4 1 4.6 4.6 0 0 1-3.6 6.6v.8h-.8v-.8a4.5 4.5 0 0 1-3.8-2.9 4.5 4.5 0 0 1 .8-4.7zM108.9 97a5.5 5.5 0 0 0-4.9 5.5 5.5 5.5 0 0 0 4.9 5.5"/>
<path d="M108.9 97v.9M108.9 97l.1 .2M109 97.2h.9M109 97.2v.7M109.5 95.1v6.7M109.9 97.2v.7M110 97a5.5 5.5 0 0 1 5 5.5 5.5 5.5 0 0 1-5 5.5M110 97v.9M110 97l-.1 .2M119.7 96.3h-5l-3.3 4.2M95.7 116.3a19.4 19.4 0 0 0 13.8 5.7M102.3 102.5h6.4"/>
<path d="M105.6 101.1l11.4 4.2h16.5M107.2 100.2l17.1 17.2M107.5 104.4l-5.6 2.8h-5M108.9 107.1v.9M109 107.9h.9M109 107.2v.7M109 107.9l-.1 .1M109.1 107.2a4.6 4.6 0 0 1-3.6-7.1 4.6 4.6 0 0 1 7.9 0 4.6 4.6 0 0 1-3.5 7.1M109.2 102.5h.5M109.5 102.3v.5M109.5 103.3v20.2M109.9 107.2v.7"/>
<path d="M109.9 107.9l.1 .1M110 107.1v.9M110.2 102.5h6M111.8 100.2l-17.2 17.2M123.2 116.2a19.4 19.4 0 0 1-13.7 5.7M6.9 131.9h186M6.9 278.4h186"/>
<circle cx="24.4" cy="32.9" r="4.2"/>
<circle cx="24.4" cy="32.9" r="4.5"/>
<circle cx="109.5" cy="36.6" r="8.5"/>
<circle cx="109.5" cy="36.6" r="8.7"/>
<circle cx="64.5" cy="75.3" r=".33"/>
<circle cx="64.5" cy="78.9" r=".32"/>
<circle cx="68.1" cy="78.9" r=".33"/>
<circle cx="22.7" cy="83.5" r=".75"/>
<circle cx="22.7" cy="87.1" r=".75"/>
<circle cx="22.7" cy="83.5" r=".23"/>
<circle cx="22.7" cy="87.1" r=".22"/>
<circle cx="24.4" cy="85.3" r="2.54"/>
<circle cx="26.2" cy="83.5" r=".75"/>
<circle cx="26.2" cy="83.5" r=".22"/>
<circle cx="107.7" cy="104.3" r=".22"/>
<circle cx="107.7" cy="100.7" r=".22"/>
<circle cx="107.7" cy="100.7" r=".75"/>
<circle cx="107.7" cy="104.3" r=".75"/>
<circle cx="109.5" cy="102.5" r="2.54"/>
<circle cx="111.3" cy="100.7" r=".75"/>
<circle cx="111.3" cy="100.7" r=".22"/>
</g>
<g fill="#000">
<path d="M154.5 36.1l1-.2v.3zM171.5 35.9l.9 .2-.9 .1zM20 43l1-.1v.3zM27.9 42.9l1 .1-1 .2zM33.2 51.9l.3-.1 .2 1zM35 48.4l.1 1h-.3zM61.6 40.6l.9-.1v.3zM70 40.5l1 .1-1 .2zM71.5 43.8l.2 .1-.7 .7zM100.8 49.9l1-.1v.3zM101 54.3l1-.1v.3zM117 54.2l1 .1-1 .2z"/>
<path d="M117.2 49.8l1 .1-1 .2zM172.9 43.4l.3 .2-.8 .7zM179.3 44.3l.1 1h-.3zM179.1 56.2h.3l-.1 1zM18.9 72l1-.1v.3zM21.4 66.1l1 .1-1 .2zM22.9 66.2l1-.1v.3zM29 71.9l1 .1-1 .2zM35 63.5l.1 1h-.3zM34.8 62.5h.3l-.1 1zM34.8 67h.3l-.1 1zM60.5 77.1l.2 1h-.3z"/>
<path d="M60.4 76.1h.3l-.2 1zM61.4 73.6l.8-.6-.6 .8zM63.9 77.9l.9-.5v.3zM66.8 78.4l1 .4-1-.1zM67.7 76.4l1-.1-.9 .4zM68.4 79l1 .1-.1 .3zM121 70.4l.1 1h-.3zM120.8 78h.3l-.1 1zM124.7 63.9l.3-.1 .2 1zM126.5 60.4l.1 1h-.3zM126.3 78h.3l-.1 1zM126.5 79l.1 1h-.3z"/>
<path d="M157.7 68.6l.2 .9h-.3zM157.6 67.6h.3l-.2 1zM158.6 65.1l.8-.6-.6 .8zM158.6 72l.2-.2 .6 .8zM161.1 69.4l.9-.5 .1 .3zM164.1 69.9l.9 .4-1-.1zM164.9 67.9l1-.2-.9 .5zM165.6 70.4l1 .1-.1 .3zM10.7 99l.8 .6-.2 .2zM21.2 83.9l.9 .5-1-.2zM21.5 87.5l1-.3-.9 .6zM21.9 82.6l.2-.2 .4 .9z"/>
<path d="M26.9 82.4l.2 .2-.7 .7zM26.8 86.2l1 .2-.1 .2zM37.4 99.6l.8-.6-.6 .8zM61.4 80.5l.2-.2 .6 .9zM104 87.4l1-.1v.3zM106.5 81.5l1 .1-1 .2zM106.9 99.8l.3-.2 .4 .9zM107.9 81.6l1-.1v.3zM111.9 99.7l.2 .2-.7 .6zM114 87.3l1 .1-1 .2zM126.3 82.5h.3l-.1 1zM23.5 104.6l.9 .1-.9 .2z"/>
<path d="M24.4 104.7l1-.2v.3zM95.7 116.3l.9 .6-.3 .2zM106.2 101.2l.9 .4-1-.2zM106.5 104.7l1-.3-.8 .6zM111.9 103.4l.9 .2-.1 .3zM122.4 116.8l.8-.6-.6 .8zM108.5 121.8l1 .1-1 .2zM109.5 121.9l1-.1v.3z"/>
</g>
<circle cx="66.3" cy="77.1" r="2.54" fill="none" stroke="#000" stroke-width=".21" stroke-dasharray="3 .4 .5 .4 .5 .4" stroke-linecap="butt"/>
<path d="M158.8 35.4h9.8v1.4h-9.8z" fill="#fff"/>
<g fill="none" stroke="#000" stroke-width=".21">
<path d="M154.5 35.6v8.7M160.6 39.1l-1.1 .5M162.9 38.7h1.2M163.5 38.1v5.5M166.4 39.1l1.1 .5M172.4 35.6v8.7l2.4-3.1h7.2M149.9 44.3a2.18 2.18 0 0 0-.1 1.7l-.3 .5M155.3 43.6l-.3 .7M157.5 40.9l-.8 .8M158.6 48.6h9.8M161.5 57.2h1.4M163 55.4v.8"/>
<path d="M163.5 44.1v.5M163.5 45.1v6.7M163.5 52.3v.5M163.9 55.4l.1 .8M165.1 57.2h14.7M169.5 40.9l.8 .8M171.7 43.6l.3 .7M177.1 44.3h2.7M177.2 44.3a2.18 2.18 0 0 0-.1 1.7l-.3 .5M179.3 44.3v12.9M148.6 77l-.1 .1M150 77l-1.5 1.5"/>
<path d="M151.4 77l-2.9 2.9M152.8 77l-4.3 4.3M154.3 77l-5.8 5.7M155.7 77l-7.2 7.1M156.5 68.6h9.9M157.1 77l-8.6 8.5M158.5 77l-10 10M158.5 63.6l7.2 7.2M159.4 64.5a5.8 5.8 0 0 0 0 8.1M159.9 77l-11.4 11.4M161.3 77l-12.7 12.7M162.1 69.5l14.1 3.7"/>
<path d="M162.7 77l-2.7 2.7M163.5 65.6v5.9M164.2 77l-2.8 2.7M165.6 66.5l-7.1 7M165.6 77l-2.8 2.7M167 77l-2.8 2.7M168.4 77l-2.8 2.7M169.8 77l-2.7 2.7M171.2 77l-3.2 3.2M172.6 77l-4.6 4.6M174 77l-9.4 9.4M174.1 64.9l-13 4.5"/>
<path d="M175.5 77l-9.7 9.7M176.9 77l-10 10M178.3 77l-10.5 10.4M178.5 78.2l-9.8 9.8M178.5 79.6l-9 9M145.7 91.5l-2.3 5.7h8.1M146.2 92h16.6M146.2 86.3h17.3M146.7 86.3v5.7M147.5 89.3l7.3 2.7M155 92l1.7-2.7 .8-.8 2-1.3 .8-.3 3.2-.6 3.2 .6 .8 .3 2 1.3 .8 .8 1.7 2.7M155.2 91.6l-.4 .4"/>
<path d="M159 80.7l-9.4 9.4M159 82.1l-8.3 8.3M159.6 82.9l-7.9 7.9M161 82.9l-8.3 8.3M162.4 82.9l-8.6 8.7M163.3 92h.5M163.5 85.4v5.8M163.5 91.7v.5M163.5 92.7v6.3M163.5 99.5v.5M163.9 82.9l-4.3 4.3M164.3 92h16.2"/>
<path d="M165.3 82.9l-3.7 3.7M166.7 82.9l-3.4 3.4M178.5 81l-8.3 8.3M178.5 82.4l-7.7 7.7M178.5 83.8l-7.1 7.1M178.5 85.2l-6.6 6.6M178.5 86.7l-4.7 4.7M178.5 88.1l-2.5 2.5M178.5 89.5l-.3 .3M179.5 89.3l-7.3 2.7M163.5 100.5v5"/>
<circle cx="161.7" cy="70.4" r=".33"/>
<circle cx="161.7" cy="66.8" r=".33"/>
<circle cx="165.3" cy="70.4" r=".33"/>
</g>
<circle cx="163.5" cy="68.6" r="2.54" fill="none" stroke="#000" stroke-width=".21" stroke-dasharray="3 .4 .5 .4 .5 .4" stroke-linecap="butt"/>
<path d="M145.7 91.5l-.3 1-.2-.1zM146.7 86.3l.2 1h-.3zM146.6 91h.3l-.2 1z" fill="#000"/>
<g fill="none" stroke="#000" stroke-width=".21" stroke-dasharray=".7 .7" stroke-linecap="butt">
<path d="M154.8 96.3h3.8M154.8 95.6h17.4M154.8 96.3v-.7M155 92l-.2 3.6M172 92l.2 3.6M172.2 96.3h-13.6M172.2 96.3v-.7M158 104.9h5M158 104.9l.6-8.6M161.5 104.9v4.5M161.5 109.4h.4M161.9 104.9v4.5"/>
<path d="M163 104.9l.1-1.9M163 103.9h1M163 103.3h1M163.1 103h.9M164 104.9h5M164 104.9v-1.9M165.1 104.9v4.5M165.1 109.4h.4M165.5 104.9v4.5M169 104.9l-.6-8.6"/>
</g>
<path d="M157.2 79.7h12.8v3.2h-12.8z" fill="#fff"/>
<text font-size="5.6" x="6.9" y="16">MP Motion Sensor (AMN1,2,4)</text>
<text font-size="4.9" x="6.9" y="137.5">NOTES</text>
<g font-size="3.2">
<text x="6.9" y="22.7">3. Spot detection type</text>
<text x="95.9" y="22.7">4. 10m detection type</text>
<text x="6.9" y="141.7">1. Checkpoints relating to principle of</text>
<text x="70.9" y="141.7">2) When the heat source inside the</text>
<text x="134.9" y="141.7">5) Do not attempt to clean the sensor.</text>
<text x="6.9" y="145.6">operation</text>
<text x="6.9" y="149.5">MP motion sensors are passive infrared</text>
<text x="70.9" y="145.6">detection range hardly moves or when it</text>
<text x="70.9" y="149.5">moves at high speed; for details on the</text>
<text x="134.9" y="145.6">Cleaning fluid may enter inside the lens</text>
<text x="134.9" y="149.5">area causing a deterioration in perfor-</text>
<text x="6.9" y="153.3">sensors which detect changes in the</text>
<text x="70.9" y="153.3">movement speed, refer to the section on</text>
<text x="134.9" y="153.3">mance.</text>
<text x="6.9" y="157.2">infrared rays. They may fail to detect</text>
<text x="6.9" y="161.1">successfully if a heat source other than a</text>
<text x="70.9" y="157.2">the performance ratings.</text>
<text x="70.9" y="161.1">2. When the detection area becomes</text>
<text x="134.9" y="157.2">6) When using the sensors with cables, it</text>
<text x="134.9" y="161.1">is recommended that cables which are</text>
<text x="6.9" y="165">human being is detected or if there are</text>
<text x="70.9" y="165">larger</text>
<text x="134.9" y="165">shielded and as short as possible be</text>
<text x="6.9" y="168.9">no temperature changes in or movement</text>
<text x="6.9" y="172.7">of a heat source. Care must generally be</text>
<text x="70.9" y="168.9">When the difference between the ambi-</text>
<text x="70.9" y="172.7">ent temperature and body temperature is</text>
<text x="134.9" y="168.9">used in order to safeguard against the</text>
<text x="134.9" y="172.7">effects of noise.</text>
<text x="6.9" y="176.6">taken in the following cases. The perfor-</text>
<text x="70.9" y="176.6">large (more than 20°C 68°F), detection</text>
<text x="6.9" y="180.5">mance and reliability of the sensors must</text>
<text x="6.9" y="184.4">be checked out under conditions of actu-</text>
<text x="70.9" y="180.5">may occur in isolated areas outside the</text>
<text x="70.9" y="184.4">specified detection range.</text>
<text x="134.9" y="180.5">For the general precautions, refer to the</text>
<text x="134.9" y="184.4">Notes for Motion Sensors on page 27.</text>
<text x="6.9" y="188.3">al use.</text>
<text x="70.9" y="188.3">3. Other handling cautions</text>
<text x="6.9" y="192.1">&lt;1&gt; Cases where a heat source other</text>
<text x="13.3" y="196">than a human being is detected.</text>
<text x="70.9" y="192.1">1) Be careful not to allow dust or dirt to</text>
<text x="70.9" y="196">accumulate on the lens as this will</text>
<text x="6.9" y="199.9">1) When a small animal enters the detec-</text>
<text x="6.9" y="203.8">tion range.</text>
<text x="70.9" y="199.9">adversely affect the detection sensitivity.</text>
<text x="70.9" y="203.8">2) The lens is made of a soft material</text>
<text x="6.9" y="207.7">2) When the sensor is directly exposed</text>
<text x="70.9" y="207.7">(polyethylene).</text>
<text x="6.9" y="211.5">to sunlight, a vehicle’s headlights, an</text>
<text x="6.9" y="215.4">incandescent light or some other source</text>
<text x="70.9" y="211.5">Avoid applying a load or impact since</text>
<text x="70.9" y="215.4">this will deform or scratch the lens, mak-</text>
<text x="6.9" y="219.3">of far infrared rays.</text>
<text x="70.9" y="219.3">ing proper operation impossible and</text>
<text x="6.9" y="223.2">3) When the temperature inside the</text>
<text x="6.9" y="227.1">detection range has changed suddenly</text>
<text x="70.9" y="223.2">causing a deterioration in its perfor-</text>
<text x="70.9" y="227.1">mance.</text>
<text x="6.9" y="231">due to the entry of cold or warm air from</text>
<text x="70.9" y="230.9">3) The sensor may be damaged if it is</text>
<text x="6.9" y="234.8">an air-conditioning or heating unit, water</text>
<text x="6.9" y="238.7">vapor from a humidifier, etc.</text>
<text x="70.9" y="234.8">exposed to static with a voltage exceed-</text>
<text x="70.9" y="238.7">ing ±200V. Therefore, do not touch its</text>
<text x="6.9" y="242.6">&lt;2&gt; Cases where it is difficult to</text>
<text x="70.9" y="242.6">terminals directly, and exercise adequate</text>
<text x="6.9" y="246.5">detect the heat source</text>
<text x="6.9" y="250.4">1) When an object made of glass, acrylic</text>
<text x="70.9" y="246.5">care in the handling of the sensor.</text>
<text x="70.9" y="250.4">4) When the leads are to be soldered,</text>
<text x="6.9" y="254.2">or other subject which far infrared rays</text>
<text x="70.9" y="254.2">solder them by hand for less than 3 sec-</text>
<text x="6.9" y="258.1">have difficulty passing through is located</text>
<text x="6.9" y="262">between the sensor and what is to be</text>
<text x="70.9" y="258.1">onds at a temperature of less than 350°C</text>
<text x="6.9" y="265.9">detected.</text>
<text x="70.9" y="265.9">Avoid using a solder bath since this will</text>
<text x="70.9" y="269.8">causing a deterioration in the sensor’s</text>
<text x="70.9" y="273.6">performance.</text>
<text x="6.9" y="281.7">18</text>
</g>
<text font-size="3.2" fill="#808080" x="70.9" y="262">662°F at the tip of the soldering iron.</text>
<g font-size="2.8">
<text x="144" y="22.4">mm inch General tolerance ±0.5 ±.020</text>
<text x="46.5" y="29">Recommended PC board pattern</text>
<text x="142.8" y="28.7">Recommended PC board pattern</text>
<text x="56.3" y="32.5">(BOTTOM VIEW)</text>
<text x="152.5" y="32.3">(BOTTOM VIEW)</text>
</g>
<g font-size="2.1">
<text x="6.9" y="110.2">Notes:</text>
<text x="14.9" y="110.2">1. As for panel mounting hole, tapering or making a large size hole should be</text>
<text x="17.2" y="112.5">done.</text>
<text x="134.9" y="112.4">Notes:</text>
<text x="14.9" y="114.8">2. The height dimension does not include the remaining molding gate.</text>
<text x="134.9" y="114.7">1. In order to ensure proper detection, install it with the lens</text>
<text x="134.9" y="119.3">2. As for panel mounting hole, tapering or making a large size</text>
<text x="137.2" y="117">exposed at least 5.6mm .220inch.</text>
<text x="134.9" y="123.9">3. The height dimension does not include the remaining mold-</text>
<text x="137.2" y="121.6">hole should be done.</text>
<text x="137.2" y="126.2">ing gate.</text>
</g>
<g font-size="2">
<text x="158.8" y="35.6">17.9</text>
<text x="165.1" y="35.6">dia.</text>
<text x="62.1" y="38">9.4</text>
<text x="67.5" y="38">dia.</text>
<text x="73.4" y="41.2">Note 1)</text>
<text x="175.1" y="40.9">Note 2)</text>
<text x="21.3" y="42.6">8.9 dia.</text>
<text x="31.2" y="43.8">Note 2)</text>
<text x="105.6" y="49.7">17.4 dia.</text>
<text x="179.8" y="50.4">12.9</text>
<text x="35.2" y="56.1">15.1</text>
<text x="105.6" y="54.1">17.0 dia.</text>
<text x="122.7" y="55.8">Note 3)</text>
<text x="8.6" y="65.8">0.45</text>
<text x="15.3" y="65.8">dia.</text>
<text x="35.5" y="65.5">4.5</text>
<text x="166.1" y="65" transform="rotate(-19 166.1 65)">5.08</text>
<text x="172" y="63" transform="rotate(-19 172 63)">dia.</text>
<text x="23.4" y="71.6">11</text>
<text x="74.8" y="71.5" transform="rotate(-19 74.8 71.5)">dia.</text>
<text x="126.9" y="69.8">18.53</text>
<text x="157.2" y="67.3" transform="rotate(-68 157.2 67.3)">45°</text>
<text x="158.3" y="71.8" transform="rotate(-125 158.3 71.8)">45°</text>
<text x="167.1" y="70.4" transform="rotate(15 167.1 70.4)">3-0.65</text>
<text x="59.9" y="75.8" transform="rotate(-68 59.9 75.8)">45°</text>
<text x="68.9" y="73.5" transform="rotate(-19 68.9 73.5)">5.08</text>
<text x="121.4" y="74.4">8.6</text>
<text x="174.8" y="72.5" transform="rotate(15 174.8 72.5)">dia.</text>
<text x="15.2" y="78.8">OUT</text>
<text x="29.9" y="78.8">GND</text>
<text x="61.1" y="80.3" transform="rotate(-125 61.1 80.3)">45°</text>
<text x="69.9" y="78.9" transform="rotate(15 69.9 78.9)">3-0.65</text>
<text x="77.5" y="81" transform="rotate(15 77.5 81)">dia.</text>
<text x="93.5" y="81.2">0.45</text>
<text x="100.4" y="81.2">dia.</text>
<text x="127.1" y="81.1">4.5</text>
<text x="157.6" y="82.1">Sensing area</text>
<text x="12.6" y="89.7">Vdd</text>
<text x="32.3" y="87.6">P.C.D. 5.08</text>
<text x="45" y="87.6">dia.</text>
<text x="106.4" y="87.1">11 dia.</text>
<text x="146.5" y="90.5" transform="rotate(-90 146.5 90.5)">5.6</text>
<text x="15" y="101.6" transform="rotate(22 15 101.6)">45°</text>
<text x="100.2" y="96">OUT</text>
<text x="114.9" y="96">GND</text>
<text x="144.5" y="96.7">Note 1)</text>
<text x="29.1" y="103.6" transform="rotate(-18 29.1 103.6)">45°</text>
<text x="97.7" y="106.9">Vdd</text>
<text x="117.3" y="104.9">P.C.D. 5.08</text>
<text x="130" y="104.9">dia.</text>
<text x="100" y="118.8" transform="rotate(22 100 118.8)">45°</text>
<text x="114.2" y="120.8" transform="rotate(-18 114.2 120.8)">45°</text>
</g>
<g font-size="2" fill="#808080">
<text x="61.5" y="39.9">.370</text>
<text x="67.9" y="39.9">dia.</text>
<text x="158.6" y="37.6">.705</text>
<text x="165.2" y="37.6">dia.</text>
<text x="20.7" y="44.9">.350 dia.</text>
<text x="105.6" y="51.7">.685 dia.</text>
<text x="179.8" y="52.4">.508</text>
<text x="35.2" y="58.1">.594</text>
<text x="105.6" y="56.1">.670 dia.</text>
<text x="173.1" y="64.9" transform="rotate(-19 173.1 64.9)">dia.</text>
<text x="8.6" y="68.3">.018</text>
<text x="15.3" y="68.3">dia.</text>
<text x="35.5" y="67.5">.177</text>
<text x="126.9" y="71.8">.730</text>
<text x="166.9" y="67" transform="rotate(-19 166.9 67)">.200</text>
<text x="22.6" y="73.9">.433</text>
<text x="69.7" y="75.5" transform="rotate(-19 69.7 75.5)">.200</text>
<text x="75.9" y="73.4" transform="rotate(-19 75.9 73.4)">dia.</text>
<text x="121.4" y="76.4">.339</text>
<text x="166.6" y="72.6" transform="rotate(15 166.6 72.6)">3-.026</text>
<text x="174.7" y="74.9" transform="rotate(15 174.7 74.9)">dia.</text>
<text x="69.3" y="81.2" transform="rotate(15 69.3 81.2)">3-.026</text>
<text x="77.5" y="83.4" transform="rotate(15 77.5 83.4)">dia.</text>
<text x="93.5" y="83.8">.018</text>
<text x="100.4" y="83.8">dia.</text>
<text x="127.1" y="83.1">.177</text>
<text x="105.5" y="89.4">.433 dia.</text>
<text x="38.2" y="90.3">.200</text>
<text x="45.1" y="90.3">dia.</text>
<text x="123.2" y="107.5">.200</text>
<text x="130.1" y="107.5">dia.</text>
</g>
<g font-size="1.9">
<text x="7.4" y="45.1">Molding gate</text>
<text x="93.2" y="55.1">Molding</text>
<text x="93.2" y="57">gate</text>
</g>
<g font-size="1">
<text x="162.8" y="35.8">-0</text>
<text x="162.8" y="34.8">+0.2</text>
<text x="65" y="37.1">+0.2</text>
<text x="65.2" y="38.1">-0</text>
<text x="12.6" y="64.6">±0.05</text>
<text x="169.4" y="62.7" transform="rotate(-19 169.4 62.7)">±0.1</text>
<text x="72.2" y="71.2" transform="rotate(-19 72.2 71.2)">±0.1</text>
<text x="172.8" y="71" transform="rotate(15 172.8 71)">+0.1</text>
<text x="172.7" y="72" transform="rotate(15 172.7 72)">-0</text>
<text x="75.5" y="80.5" transform="rotate(15 75.5 80.5)">-0</text>
<text x="75.6" y="79.5" transform="rotate(15 75.6 79.5)">+0.1</text>
<text x="97.4" y="80.1">±0.05</text>
<text x="42.8" y="86.5">±0.2</text>
<text x="31.9" y="101.8" transform="rotate(-18 31.9 101.8)">±4°</text>
<text x="18.2" y="102.1" transform="rotate(22 18.2 102.1)">±4°</text>
<text x="127.8" y="103.7">±0.2</text>
<text x="103.3" y="119.3" transform="rotate(22 103.3 119.3)">±4°</text>
<text x="116.9" y="119.1" transform="rotate(-18 116.9 119.1)">±4°</text>
</g>
<g font-size="1" fill="#808080">
<text x="65.5" y="39">+.008</text>
<text x="65.6" y="40">-0</text>
<text x="162.6" y="37.7">-0</text>
<text x="162.6" y="36.7">+.008</text>
<text x="170.2" y="64.6" transform="rotate(-19 170.2 64.6)">±.004</text>
<text x="12.6" y="67.2">±.002</text>
<text x="73" y="73.2" transform="rotate(-19 73 73.2)">±.004</text>
<text x="172.2" y="74.2" transform="rotate(15 172.2 74.2)">-0</text>
<text x="172.3" y="73.2" transform="rotate(15 172.3 73.2)">+.004</text>
<text x="74.9" y="82.8" transform="rotate(15 74.9 82.8)">-0</text>
<text x="75.1" y="81.8" transform="rotate(15 75.1 81.8)">+.004</text>
<text x="97.4" y="82.6">±.002</text>
<text x="42.3" y="89.1">±.008</text>
<text x="127.3" y="106.4">±.008</text>
</g>
</svg>
